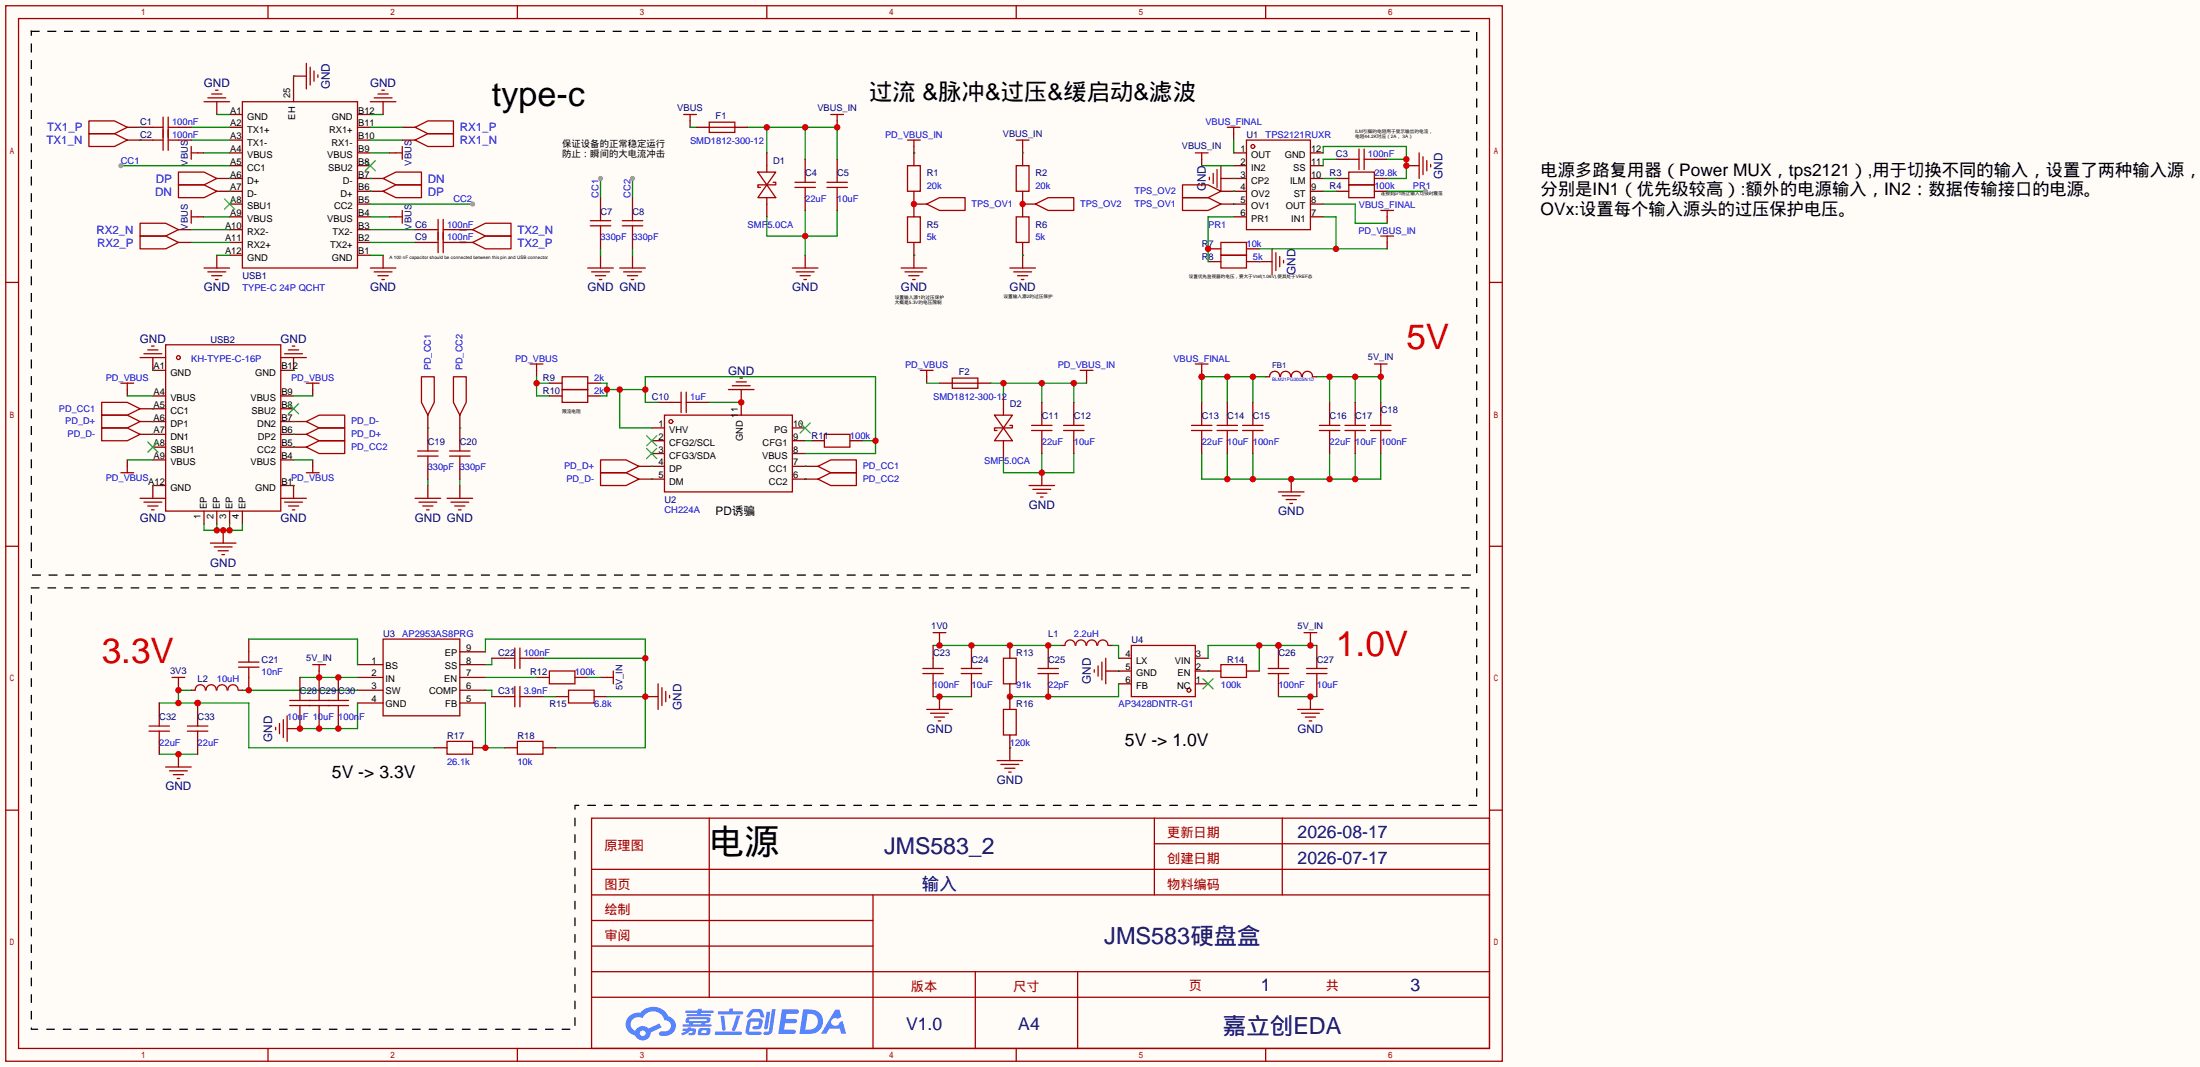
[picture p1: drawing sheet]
<svg xmlns="http://www.w3.org/2000/svg" width="437mm" height="212mm" viewBox="0 0 437 212" stroke-linecap="round" stroke-linejoin="round" font-family="sans-serif">
<path d="M0 0h436.9v211.8h-436.9z" fill="#fffcf7"/>
<g fill="none" stroke="#a10000" stroke-width=".25">
<path d="M1.1 1.1h297.2v209.6h-297.2zM3.7 3.7h292.1v204.5h-292.1zM53.2 1.1v2.6M102.7 1.1v2.6M152.3 1.1v2.6M201.8 1.1v2.6M251.3 1.1v2.6M1.1 56.1h2.6M295.8 56.1h2.5M1.1 108.5h2.6M295.8 108.5h2.5M1.1 160.8h2.6"/>
<path d="M117.5 162.4h178.3v45.8h-178.3zM117.5 177.7h178.3M117.5 172.6h178.3M140.8 162.4v35.6M173.4 177.7v30.5M229.2 162.4v15.3M229.2 167.5h66.6M254.6 162.4v15.3M295.8 160.8h2.5M117.5 182.8h55.9M117.5 198h178.3M117.5 192.9h178.3"/>
<path d="M117.5 187.8h55.9M193.7 192.9v15.3M214 192.9v15.3M53.2 208.2v2.5M102.7 208.2v2.5M152.3 208.2v2.5M201.8 208.2v2.5M251.3 208.2v2.5"/>
</g>
<g fill="#5487ff">
<path d="M155.3 200.4h2.7a.48 .48 0 0 1 .7 .4 .48 .48 0 0 1-.7 .5h-1.8l-.2 1h1.9a.43 .43 0 0 1 .4 .5 .43 .43 0 0 1-.5 .3h-1.9l-.2 1.3h1.7a.45 .45 0 0 1 .6 .2 .45 .45 0 0 1-.2 .6l-3.2 .1z"/>
<path d="M165.9 200.5h.8l.4 1.4-.7 .4a.84 .84 0 0 0-1.2 .2 .84 .84 0 0 0 .3 1.2 .84 .84 0 0 0 1.1-.5l.1-.2 .6-.3 .7 2.5h-.9l-.3-1h-2.1l-.6 1h-1.1z"/>
<path d="M152.2 200.9h.8l-.5 3.2a.36 .36 0 0 1-.4 .3 .36 .36 0 0 1-.3-.4z"/>
<path d="M153.3 200.4h.7l-.6 4.3a1.13 1.13 0 0 1-1.8 .6l.2-.4 .7-.1 .2-.2z"/>
<path d="M149 200.7l.6-.4h1a.77 .77 0 0 1 .9 .6l.3 .9-.2 .2h-.5l-.3-.9-.2-.1h-1l-.7 1-.6-.1v-.1z"/>
<path d="M148.6 202.5l.5-.3h1.7a.66 .66 0 0 1 .6 .9l-.1 .4a.81 .81 0 0 1-.9 .9h-.7a.32 .32 0 0 1-.3-.4 .32 .32 0 0 1 .4-.3h.7l.3-.9-1.7 .1-.3 1.9h2.1a.32 .32 0 0 1 .4 .4 .32 .32 0 0 1-.4 .3l-2.3-.1-.5-.3v-.5z"/>
<path d="M142 204.8h5a.33 .33 0 0 1 .3 .4 .33 .33 0 0 1-.3 .3h-4.9l-.2-.2z"/>
<path d="M146.3 201.6h.7l-.6 2a1.04 1.04 0 0 1-.7 1.1l-.4-.3z"/>
<path d="M143.1 201.7h.7l.3 2.6a.34 .34 0 0 1-.3 .3 .34 .34 0 0 1-.4-.2z"/>
<path d="M142.6 200.8h2.2l.2-.6h.6l-.1 .6h1.8a.32 .32 0 0 1 .3 .3 .32 .32 0 0 1-.4 .3h-4.5l-.1-.1z"/>
<path d="M135.6 204.2h.9l.1-.2 .7-.1-.1 .3h.9a.82 .82 0 0 1-.6 1.3h-.7v-.4l.7-.1v-.3h-.5l-.5 .4-1 .4-.2-.4 1-.4h-.8z"/>
<path d="M136.1 200.6h2.5v-.3h.8l-.1 .3h2.2l.2 .3-.2 .2h-2.3v.3h1.8l.2 .2-.2 .2h-4.5l-.2-.2 .1-.2h2l.1-.3h-2.3l-.1-.2z"/>
<path d="M159.5 200.4l-.7 4.9h1.6a2.46 2.46 0 0 0 3-1.8 2.46 2.46 0 0 0-1.8-3zM160.4 201.3a1.61 1.61 0 0 1 2 1.4 1.61 1.61 0 0 1-1.8 1.7h-.7z"/>
<path d="M136.3 202.2a.55 .55 0 0 0-.2 .7 .55 .55 0 0 0 .7 .2l.1 .3h-1.3v.4h5.5l.2-.2-.2-.2h-1.2l.2-.3a.7 .7 0 0 0 .8-.2 .7 .7 0 0 0 0-.9h-4.1zM136.9 202.4h3.3l.2 .1-.2 .2h-3.2zM137.6 203.1h1.7l-.2 .3h-1.4z"/>
<path d="M138.8 204.3a1.05 1.05 0 0 0-.1 1.2 2.91 2.91 0 0 0 2.2-.2 .98 .98 0 0 0 0-1.2h-1.6zM139.4 204.6l.8-.1 .1 .1v.3l-.2 .2h-.8z"/>
<path d="M125 201.7a2.23 2.23 0 0 0-.7 2.3 2.23 2.23 0 0 0 1.8 1.6 1.58 1.58 0 0 0 1.8 .9 1.58 1.58 0 0 0 1.3-1.5l2.2-1-.5-.8-2.1 1a1.65 1.65 0 0 0-2.6 .5 1.45 1.45 0 0 1-.8-2 1.45 1.45 0 0 1 2-.7l.2 .1a2.3 2.3 0 0 1 2.3-1.3 2.3 2.3 0 0 1 2.1 1.7 1.12 1.12 0 0 1 1.2 1.1 1.12 1.12 0 0 1-1.1 1.2h-.7a.45 .45 0 0 0-.6 .3 .45 .45 0 0 0 .5 .6 2.21 2.21 0 0 0 2.2-.6 2.21 2.21 0 0 0 .5-2.3 2.13 2.13 0 0 0-1.3-1 3.3 3.3 0 0 0-5.5-.7l-1.2 .1zM127.1 205.2a.57 .57 0 0 1 1.1 0 .57 .57 0 0 1-1.1 0z"/>
</g>
<g fill="none" stroke="#870000" stroke-width=".25">
<path d="M60.8 15.1h-2.5v5.1M25.3 27.8h2.5M25.3 25.3h2.5M39.2 30.4h1.3M43.1 38h5M43.1 35.4h5M43.1 20.2v2.5M45.6 32.9h2.5M45.6 30.4h2.5M45.6 27.8h2.5M45.6 25.3h2.5M45.6 22.7h2.5"/>
<path d="M71 38h5.1M71 35.4h5.1M71 32.9h2.5M71 30.4h2.5M71 27.8h2.5M71 25.3h2.5M71 22.7h2.5M76.1 20.2v2.5M77.3 30.4h1.3M79.9 27.8h2.5M79.9 25.3h2.5M242.4 35.4h2.6"/>
<path d="M279.3 32.9h2.5M35.4 48.1h2.6M35.4 45.6h2.6M39.2 43.1h1.3M43.1 50.7v2.5M45.6 50.7h2.5M45.6 48.1h2.5M45.6 45.6h2.5M45.6 43.1h2.5M45.6 40.5h2.5M71 50.7h2.5M71 48.1h2.5"/>
<path d="M71 45.6h2.5M71 43.1h2.5M71 40.5h2.5M76.1 50.7v2.5M77.3 43.1h1.3M91.3 48.1h2.6M91.3 45.6h2.6M119.3 50.7v2.5M125.6 50.7v2.5M159.9 50.7v2.5M181.5 50.7v2.5M203.1 50.7v2.5"/>
<path d="M250.1 51.9h2.5M30.4 71v2.5M58.3 71v2.5M147.2 77.3v2.6M30.4 96.4v2.5M58.3 96.4v2.5M85 96.4v2.5M91.3 96.4v2.5M206.9 93.9v2.5M256.4 95.1v2.6M44.3 105.3v2.5M128.1 138.3h2.6"/>
<path d="M219.6 133.2h5.1M222.1 135.8h2.6M222.1 130.7h2.6M237.4 135.8h2.5M237.4 133.2h2.5M237.4 130.7h2.5M260.2 126.9v1.2M260.2 138.3v2.5M35.4 149.7v2.6M57 144.7h2.6"/>
</g>
<path d="M44.6 39.5l2 2M46.6 39.5l-2 2M72.5 31.9l2 2M74.5 31.9l-2 2M238.9 134.7l2 2.1M240.9 134.7l-2 2.1" fill="none" stroke="#3c3" stroke-width=".25"/>
<g fill="none" stroke="#a10000" stroke-width=".25">
<path d="M41.3 19.4h3.5M42 18.7h2.1M42.8 17.9h.5M60.8 12.6v5.1M61.6 13.3v3.6M62.4 14.1v2M63.1 14.9v.5M74.3 19.4h3.6M75.1 18.7h2M75.8 17.9h.5M17.7 26.5h5l2.6 1.3-2.6 1.3h-5zM17.7 24h5l2.6 1.3-2.6 1.2h-5z"/>
<path d="M35.4 36.7h5.1l2.6 1.3-2.6 1.2h-5.1zM35.4 34.2h5.1l2.6 1.2-2.6 1.3h-5.1zM38 30.4h1.2M38 29.1v2.5M40.5 20.2h5.1M48.1 20.2h22.9v33h-22.9zM73.5 20.2h5.1M76.1 35.4l2.5-1.2h5.1v2.5h-5.1zM76.1 38l2.5-1.3h5.1v2.5h-5.1zM78.6 30.4h1.3M79.9 29.1v2.5M82.4 25.3l2.6-1.3h5v2.5h-5z"/>
<path d="M82.4 27.8l2.6-1.3h5v2.6h-5zM240.2 35.2v.5M240.9 34.4v2M241.7 33.7v3.5M242.4 32.9v5.1M281.8 30.4v5M282.6 31.1v3.6M283.3 31.9v2M284.1 32.6v.5M27.8 46.9h5.1l2.5 1.2-2.5 1.3h-5.1zM27.8 44.3h5.1l2.5 1.3-2.5 1.3h-5.1zM38 43.1h1.2"/>
<path d="M38 41.8v2.5M40.5 53.2h5.1M41.3 54h3.5M42 54.7h2.1M42.8 55.5h.5M73.5 53.2h5.1M74.3 54h3.6M75.1 54.7h2M75.8 55.5h.5M78.6 43.1h1.3M79.9 41.8v2.5M93.9 48.1l2.5-1.2h5.1v2.5h-5.1z"/>
<path d="M93.9 45.6l2.5-1.3h5.1v2.6h-5.1zM116.7 53.2h5.1M117.5 54h3.5M118.2 54.7h2.1M119 55.5h.5M123.1 53.2h5M123.8 54h3.6M124.6 54.7h2M125.3 55.5h.6M157.4 53.2h5M158.1 54h3.6M158.9 54.7h2"/>
<path d="M159.6 55.5h.5M178.9 53.2h5.1M179.7 54h3.6M180.5 54.7h2M181.2 55.5h.5M200.5 53.2h5.1M201.3 54h3.6M202.1 54.7h2M202.8 55.5h.5M252.6 49.4v5.1M253.4 50.2v3.5M254.1 50.9v2.1"/>
<path d="M254.9 51.7v.5M27.8 71h5.1M28.6 70.2h3.5M29.3 69.5h2.1M30.1 68.7h.5M55.8 71h5M56.5 70.2h3.6M57.3 69.5h2M58 68.7h.5M144.7 77.3h5M145.4 76.6h3.6M146.2 75.8h2"/>
<path d="M146.9 75.1h.5M27.8 98.9h5.1M28.6 99.7h3.5M55.8 98.9h5M56.5 99.7h3.6M82.4 98.9h5.1M83.2 99.7h3.5M88.8 98.9h5.1M89.5 99.7h3.6M204.3 96.4h5.1M205.1 97.2h3.6M205.9 97.9h2"/>
<path d="M206.6 98.7h.5M253.9 97.7h5.1M254.6 98.4h3.6M255.4 99.2h2M256.2 99.9h.5M29.3 100.5h2.1M30.1 101.2h.5M41.8 107.8h5.1M42.5 108.6h3.6M43.3 109.3h2M44.1 110.1h.5M57.3 100.5h2"/>
<path d="M58 101.2h.5M83.9 100.5h2.1M84.7 101.2h.5M90.3 100.5h2M91.1 101.2h.5M130.7 135.8v5M131.4 136.5v3.6M132.2 137.3v2M133 138v.6M217.3 133v.5M218.1 132.2v2M218.8 131.4v3.6"/>
<path d="M219.6 130.7v5.1M224.7 128.1h12.7v10.2h-12.7zM259 125.6h2.5M260.2 125.6v1.3M32.9 152.3h5.1M33.7 153h3.5M34.4 153.8h2M35.2 154.6h.5M54.7 144.4v.5M55.5 143.6v2.1M56.3 142.9v3.5M57 142.1v5.1"/>
<path d="M257.7 140.8h5.1M258.4 141.6h3.6M259.2 142.4h2M260 143.1h.5"/>
<circle cx="236.1" cy="137" r=".38"/>
</g>
<path d="M58.3 15.1h.1M73.5 22.7h2.6M119.3 49.4v1.3M125.6 49.4v1.3M85 95.1v1.3M91.3 95.1v1.3M222.1 133.2h.1M250.1 128.1v5.1M261.5 128.1h-21.6v2.6" fill="none" stroke="#008700" stroke-width=".25"/>
<g fill="#c00">
<circle cx="250.1" cy="128.1" r=".63"/>
<circle cx="253.9" cy="128.1" r=".63"/>
<circle cx="260.2" cy="128.1" r=".63"/>
</g>
<path d="M186.6 138.3v2.5M210.7 128.1h.8M220.1 128.1h.8M200.5 148.5v2.5" fill="none" stroke="#870000" stroke-width=".25"/>
<path d="M211.5 128.1a1.01 1.01 0 0 1 1-1.1 1.01 1.01 0 0 1 1 1.1M213.6 128.1a1.01 1.01 0 0 1 1.1-1.1 1.01 1.01 0 0 1 1 1.1M215.8 128.1a1.01 1.01 0 0 1 1-1.1 1.01 1.01 0 0 1 1 1.1M218 128.1a1.01 1.01 0 0 1 1-1.1 1.01 1.01 0 0 1 1 1.1M184 140.8h5.1M184.8 141.6h3.5M185.5 142.4h2.1M186.3 143.1h.5M198 151h5.1M198.8 151.8h3.5M199.5 152.5h2M200.3 153.3h.5" fill="none" stroke="#a10000" stroke-width=".25"/>
<path d="M185.3 138.3h7.6M220.9 128.1h1.2v2.6M222.1 135.8v2.5h-21.6" fill="none" stroke="#008700" stroke-width=".25"/>
<circle cx="186.6" cy="138.3" r=".63" fill="#c00"/>
<path d="M185.3 128.1h25.4" fill="none" stroke="#008700" stroke-width=".25"/>
<path d="M186.6 126.9v1.2" fill="none" stroke="#870000" stroke-width=".25"/>
<circle cx="186.6" cy="128.1" r=".63" fill="#c00"/>
<g fill="none" stroke="#a10000" stroke-width=".25">
<path d="M135.8 22.7h2.5M137 22.7v1.3M165 22.7h2.5M166.2 22.7v1.3M201.8 27.8h2.5M203.1 27.8v1.3M237.4 30.4h2.5M238.6 30.4v1.2M252.1 74.8a1.01 1.01 0 0 1 1-1.1 1.01 1.01 0 0 1 1 1.1M254.3 74.8a1.01 1.01 0 0 1 1-1.1 1.01 1.01 0 0 1 1 1.1M256.4 74.8a1.01 1.01 0 0 1 1-1.1 1.01 1.01 0 0 1 1.1 1.1M258.6 74.8a1.01 1.01 0 0 1 1-1.1 1.01 1.01 0 0 1 1 1.1"/>
<path d="M272.9 72.3h2.6M274.2 72.3v1.2M34.2 134.5h2.5M35.4 134.5v1.3M62.1 132h2.5M63.4 132v1.2M120.5 134.5h1.3M121.8 133.2v2.6M185.3 125.6h2.5M186.6 125.6v1.3"/>
</g>
<path d="M137 24v1.3M166.2 24v1.3M203.1 29.1v1.3M238.6 31.6v1.3M251.3 74.8h.8M260.7 74.8h.8M274.2 73.5v1.3M35.4 135.8v1.2M63.4 133.2v1.3M119.3 134.5h1.2" fill="none" stroke="#870000" stroke-width=".25"/>
<path d="M119.3 35.4v3.8" fill="none" stroke="#008700" stroke-width=".25"/>
<circle cx="119.3" cy="35.4" r=".51" fill="#999"/>
<path d="M125.6 35.4v3.8" fill="none" stroke="#008700" stroke-width=".25"/>
<circle cx="125.6" cy="35.4" r=".51" fill="#999"/>
<path d="M24 32.9h21.6" fill="none" stroke="#008700" stroke-width=".25"/>
<circle cx="24" cy="32.9" r=".51" fill="#999"/>
<path d="M73.5 40.5h20.4" fill="none" stroke="#008700" stroke-width=".25"/>
<circle cx="93.9" cy="40.5" r=".51" fill="#999"/>
<g fill="none" stroke="#008700" stroke-width=".25">
<path d="M38 27.8h7.6M38 25.3h7.6M40.5 30.4h5.1M43.1 22.7h2.5M45.6 35.4h.1M45.6 38h.1M73.5 35.4h.1M73.5 38h.1M73.5 27.8h6.4M73.5 25.3h6.4M73.5 30.4h3.8M137 25.3h1.3"/>
<path d="M38 45.6h7.6M38 48.1h7.6M40.5 43.1h5.1M43.1 50.7h2.5M73.5 45.6h8.9M73.5 48.1h8.9M73.5 43.1h3.8M73.5 50.7h2.6M91.3 45.6h1.3M91.3 48.1h1.3M159.9 41.8v8.9M166.2 41.8v5.1h-13.9v-3.8"/>
</g>
<circle cx="159.9" cy="46.9" r=".63" fill="#c00"/>
<path d="M148.5 25.3h17.7v6.3M152.3 25.3v5.1M159.9 25.3v6.3" fill="none" stroke="#008700" stroke-width=".25"/>
<g fill="#c00">
<circle cx="166.2" cy="25.3" r=".63"/>
<circle cx="159.9" cy="25.3" r=".63"/>
<circle cx="152.3" cy="25.3" r=".63"/>
</g>
<path d="M47.4 131.4h4M47.4 132.5h4M49.4 129.4v2M49.4 132.5v2" fill="none" stroke="#a10000" stroke-width=".25"/>
<path d="M49.4 126.9v2.5M49.4 134.5v2.5" fill="none" stroke="#870000" stroke-width=".25"/>
<path d="M261.5 74.8h12.7v5.1M264 74.8v5.1M269.1 74.8v5.1" fill="none" stroke="#008700" stroke-width=".25"/>
<g fill="#c00">
<circle cx="264" cy="74.8" r=".63"/>
<circle cx="269.1" cy="74.8" r=".63"/>
<circle cx="274.2" cy="74.8" r=".63"/>
</g>
<path d="M243.7 74.8v5.1M248.8 74.8v5.1M251.3 74.8h-12.7v5.1" fill="none" stroke="#008700" stroke-width=".25"/>
<g fill="#c00">
<circle cx="238.6" cy="74.8" r=".63"/>
<circle cx="243.7" cy="74.8" r=".63"/>
<circle cx="248.8" cy="74.8" r=".63"/>
</g>
<path d="M199.3 130.7h2.5v5.1h-2.5z" fill="none" stroke="#a10000" stroke-width=".25"/>
<path d="M200.5 128.1v2.6" fill="none" stroke="#870000" stroke-width=".25"/>
<circle cx="200.5" cy="128.1" r=".63" fill="#c00"/>
<path d="M200.5 135.8v2.5" fill="none" stroke="#870000" stroke-width=".25"/>
<circle cx="200.5" cy="138.3" r=".63" fill="#c00"/>
<g fill="none" stroke="#a10000" stroke-width=".25">
<path d="M180.2 32.9h2.6v5.1h-2.6zM201.8 32.9h2.5v5.1h-2.5zM267.8 34.2h5.1v2.5h-5.1zM267.8 36.7h5.1v2.5h-5.1zM180.2 43.1h2.6v5h-2.6zM201.8 43.1h2.5v5h-2.5zM242.4 48.1h5.1v2.6h-5.1zM242.4 50.7h5.1v2.5h-5.1zM111.6 74.8h5.1v2.5h-5.1zM111.6 77.3h5.1v2.6h-5.1zM163.7 86.2h5.1v2.6h-5.1zM109.1 133.2h5.1v2.6h-5.1z"/>
<path d="M112.9 137h5.1v2.6h-5.1zM242.4 132h5.1v2.5h-5.1zM88.8 147.2h5.1v2.5h-5.1zM102.7 147.2h5.1v2.5h-5.1zM199.3 140.8h2.5v5.1h-2.5z"/>
</g>
<g fill="none" stroke="#870000" stroke-width=".25">
<path d="M181.5 30.4v2.5M181.5 38v5.1M203.1 30.4v2.5M203.1 38v5.1M265.3 35.4h2.5M265.3 38h2.5M272.9 35.4h2.6M272.9 38h2.6M181.5 48.1v2.6M203.1 48.1v2.6M239.9 49.4h2.5M239.9 51.9h2.5"/>
<path d="M247.5 49.4h2.6M247.5 51.9h2.6M109.1 76.1h2.5M109.1 78.6h2.5M116.7 76.1h2.6M116.7 78.6h2.6M161.2 87.5h2.5M168.8 87.5h2.5M106.6 134.5h2.5M110.4 138.3h2.5M114.2 134.5h2.5M118 138.3h2.5"/>
<path d="M200.5 138.3v2.5M239.9 133.2h2.5M247.5 133.2h2.6M86.2 148.5h2.6M93.9 148.5h2.5M100.2 148.5h2.5M107.8 148.5h2.6M200.5 145.9v2.6"/>
</g>
<path d="M238.6 90v5.1h35.6v-5.1M243.7 90v5.1M248.8 90v5.1M264 90v5.1M269.1 90v5.1" fill="none" stroke="#008700" stroke-width=".25"/>
<g fill="#c00">
<circle cx="243.7" cy="95.1" r=".63"/>
<circle cx="248.8" cy="95.1" r=".63"/>
<circle cx="256.4" cy="95.1" r=".63"/>
<circle cx="264" cy="95.1" r=".63"/>
<circle cx="269.1" cy="95.1" r=".63"/>
</g>
<path d="M76.1 126.9h15.2v15.2h-15.2z" fill="none" stroke="#a10000" stroke-width=".25"/>
<path d="M71 132h5.1M71 134.5h5.1M71 137h5.1M71 139.6h5.1M91.3 132h5.1M91.3 134.5h5.1M91.3 137h5.1M91.3 139.6h5.1M91.3 129.4h5.1" fill="none" stroke="#870000" stroke-width=".25"/>
<path d="M59.6 134.5h11.4M96.4 134.5h10.2M96.4 137h1.3v1.3M96.4 139.6v8.9h3.8M97.7 130.7v1.3h-1.3M107.8 138.3h2.6M116.7 134.5h2.6" fill="none" stroke="#008700" stroke-width=".25"/>
<circle cx="96.4" cy="148.5" r=".63" fill="#c00"/>
<path d="M48.1 137h22.9M49.4 126.9h21.6v5.1" fill="none" stroke="#008700" stroke-width=".25"/>
<circle cx="49.4" cy="137" r=".63" fill="#c00"/>
<path d="M38 137h.7M47.4 137h.7" fill="none" stroke="#870000" stroke-width=".25"/>
<path d="M38.8 137a1.01 1.01 0 0 1 1-1.1 1.01 1.01 0 0 1 1 1.1M40.9 137a1.01 1.01 0 0 1 1-1.1 1.01 1.01 0 0 1 1 1.1M43.1 137a1.01 1.01 0 0 1 1-1.1 1.01 1.01 0 0 1 1 1.1M45.3 137a1.01 1.01 0 0 1 1-1.1 1.01 1.01 0 0 1 1 1.1" fill="none" stroke="#a10000" stroke-width=".25"/>
<path d="M31.6 139.6h17.8v8.9h36.8M38 137h-2.6v2.6" fill="none" stroke="#008700" stroke-width=".25"/>
<g fill="#c00">
<circle cx="39.2" cy="139.6" r=".63"/>
<circle cx="35.4" cy="139.6" r=".63"/>
<circle cx="35.4" cy="137" r=".63"/>
</g>
<path d="M71 139.6v5.1h-11.4M96.4 129.4v-2.5h31.7v21.6h-17.7M107.8 130.7h20.3M120.5 138.3h7.6" fill="none" stroke="#008700" stroke-width=".25"/>
<g fill="#c00">
<circle cx="128.1" cy="130.7" r=".63"/>
<circle cx="128.1" cy="138.3" r=".63"/>
</g>
<path d="M140.8 24.3h5.1v2h-5.1zM140.8 25.3h5.1M189.1 75.1h5.1v2h-5.1zM189.1 76.1h5.1M206.1 133.7h4.1" fill="none" stroke="#a10000" stroke-width=".25"/>
<path d="M138.3 25.3h2.5M145.9 25.3h2.6M186.6 76.1h2.5M194.2 76.1h2.5M208.2 135.8v2.5" fill="none" stroke="#870000" stroke-width=".25"/>
<circle cx="208.2" cy="138.3" r=".63" fill="#c00"/>
<path d="M206.1 132.7h4.1M208.2 130.7v2" fill="none" stroke="#a10000" stroke-width=".25"/>
<path d="M208.2 128.1v2.6" fill="none" stroke="#870000" stroke-width=".25"/>
<circle cx="208.2" cy="128.1" r=".63" fill="#c00"/>
<g fill="none" stroke="#a10000" stroke-width=".25">
<path d="M267.8 31.6h2.1M269.9 29.6v4.1M270.9 29.6v4.1M270.9 31.6h2M89.3 90.6h4M89.3 89.5h4M91.3 87.5v2M91.3 90.6v2M100.2 130.7h2M102.2 128.7v4M103.3 130.7h2M103.3 128.7v4"/>
<path d="M183.3 133.7h4M183.3 132.7h4M185.3 130.7v2M185.3 133.7v2.1M208.2 133.7v2.1M65.2 140.1h4"/>
</g>
<path d="M265.3 31.6h2.5M272.9 31.6h2.6M91.3 85v2.5M91.3 92.6v2.5M97.7 130.7h2.5M105.3 130.7h2.5M185.3 128.1v2.6M185.3 135.8v2.5M67.2 142.1v2.6" fill="none" stroke="#870000" stroke-width=".25"/>
<circle cx="67.2" cy="144.7" r=".63" fill="#c00"/>
<path d="M65.2 139.1h4M67.2 137v2.1" fill="none" stroke="#a10000" stroke-width=".25"/>
<path d="M67.2 134.5v2.5" fill="none" stroke="#870000" stroke-width=".25"/>
<circle cx="67.2" cy="134.5" r=".63" fill="#c00"/>
<g fill="none" stroke="#a10000" stroke-width=".25">
<path d="M30.4 27.8h2M30.4 25.3h2M32.4 23.2v6.6M33.4 23.2v6.6M33.4 27.8h2M33.4 25.3h2M85 48.1h2M87 46.1v4.1M88 46.1v4.1M88 48.1h2M117.2 44.8h4.1M117.2 43.8h4.1"/>
<path d="M119.3 41.8v2M119.3 44.8v2.1M123.6 44.8h4M123.6 43.8h4M125.6 41.8v2M125.6 44.8v2.1M133.2 79.9h2.1M135.3 77.9v4M136.3 77.9v4M136.3 79.9h2M82.9 90.6h4.1M82.9 89.5h4.1"/>
<path d="M85 87.5v2M85 90.6v2M246.8 85.5h4M246.8 84.5h4M248.8 82.4v2.1M248.8 85.5v2M272.2 85.5h4M272.2 84.5h4M274.2 82.4v2.1M274.2 85.5v2M251.8 133.7h4.1M251.8 132.7h4.1"/>
<path d="M253.9 130.7v2M67.2 140.1v2"/>
</g>
<g fill="none" stroke="#870000" stroke-width=".25">
<path d="M27.8 27.8h2.6M27.8 25.3h2.6M35.4 27.8h2.6M35.4 25.3h2.6M119.3 39.2v2.6M125.6 39.2v2.6M82.4 48.1h2.6M90 48.1h2.6M119.3 46.9v2.5M125.6 46.9v2.5M130.7 79.9h2.5M138.3 79.9h2.5"/>
<path d="M248.8 79.9v2.5M274.2 79.9v2.5M85 85v2.5M85 92.6v2.5M248.8 87.5v2.5M274.2 87.5v2.5M253.9 128.1v2.6M253.9 135.8v2.5"/>
</g>
<circle cx="253.9" cy="128.1" r=".63" fill="#c00"/>
<path d="M85 45.6h2M87 43.6v4M88 43.6v4M88 45.6h2M100.2 138.3h2M102.2 136.3v4M103.3 138.3h2M103.3 136.3v4M253.9 133.7v2.1" fill="none" stroke="#a10000" stroke-width=".25"/>
<path d="M82.4 45.6h2.6M90 45.6h2.6M97.7 138.3h2.5M105.3 138.3h2.5" fill="none" stroke="#870000" stroke-width=".25"/>
<path d="M253.9 138.3h7.6" fill="none" stroke="#008700" stroke-width=".25"/>
<circle cx="260.2" cy="138.3" r=".63" fill="#c00"/>
<path d="M239.9 133.2h.1M31.6 149.7h7.6M200.5 148.5h.1" fill="none" stroke="#008700" stroke-width=".25"/>
<circle cx="35.4" cy="149.7" r=".63" fill="#c00"/>
<path d="M27.8 27.8h.1M27.8 25.3h.1M40.5 104v1.3h7.6v-1.3M43.1 104v1.3M45.6 104v1.3" fill="none" stroke="#008700" stroke-width=".25"/>
<g fill="none" stroke="#a10000" stroke-width=".25">
<path d="M150.5 34.2h3.6l-1.8 2.5zM152.3 36.7l1.8 2.5h-3.6zM152.3 32.9v1.3M152.3 39.2v1.3M153.5 36.2h.6v.5h-3.6v.5h.5M32.9 68.5h22.9v33h-22.9zM132 82.4h25.4v15.3h-25.4zM197.5 82.4h3.5l-1.7 2.6zM199.3 85l1.7 2.5h-3.5zM199.3 81.2v1.2M199.3 87.5v1.3M200.5 84.5h.5v.5h-3.5v.5h.5"/>
<circle cx="35.4" cy="71" r=".38"/>
<circle cx="133.2" cy="83.7" r=".38"/>
</g>
<g fill="none" stroke="#870000" stroke-width=".25">
<path d="M152.3 30.4v2.5M152.3 40.5v2.6M30.4 78.6h2.5M30.4 73.5h2.5M55.8 78.6h2.5M55.8 73.5h2.5M147.2 79.9v2.5M199.3 78.6v2.6M30.4 96.4h2.5M30.4 91.3h2.5M30.4 88.8h2.5M30.4 86.2h2.5"/>
<path d="M30.4 83.7h2.5M30.4 81.2h2.5M55.8 96.4h2.5M55.8 91.3h2.5M55.8 88.8h2.5M55.8 86.2h2.5M55.8 83.7h2.5M55.8 81.2h2.5M129.4 85h2.6M129.4 87.5h2.6M129.4 90h2.6M129.4 92.6h2.6"/>
<path d="M129.4 95.1h2.6M157.4 85h2.5M157.4 87.5h2.5M157.4 90h2.5M157.4 92.6h2.5M157.4 95.1h2.5M199.3 88.8v2.5M40.5 101.5v2.5M43.1 101.5v2.5M45.6 101.5v2.5M48.1 101.5v2.5"/>
</g>
<path d="M29.3 87.8l2.1 2M31.4 87.8l-2.1 2M57.3 80.1l2 2.1M59.3 80.1l-2 2.1M128.4 86.5l2 2M128.4 89l2 2.1M130.4 86.5l-2 2M130.4 89l-2 2.1M158.9 83.9l2 2.1M160.9 83.9l-2 2.1" fill="none" stroke="#3c3" stroke-width=".25"/>
<g fill="#c00">
<circle cx="45.6" cy="105.3" r=".63"/>
<circle cx="44.3" cy="105.3" r=".63"/>
<circle cx="43.1" cy="105.3" r=".63"/>
</g>
<path d="M30.4 73.5h.1M58.3 73.5h.1M30.4 96.4h.1M30.4 81.2h.1M58.3 96.4h.1M58.3 88.8h.1" fill="none" stroke="#008700" stroke-width=".25"/>
<path d="M181.5 29.1v1.3M275.5 48.1v1.3M238.6 73.5v1.3M27.8 81.2h2.6M58.3 88.8h2.5M85 82.4v2.6M91.3 82.4v2.6M159.9 95.1h2.5M159.9 92.6h2.5" fill="none" stroke="#870000" stroke-width=".25"/>
<path d="M180.2 27.8h2.6M181.5 27.8v1.3M274.2 46.9h2.5M275.5 46.9v1.2M20.2 79.9h5.1l2.5 1.3-2.5 1.2h-5.1zM83.7 74.8h2.5v5.1l-1.2 2.5-1.3-2.5zM90 74.8h2.6v5.1l-1.3 2.5-1.3-2.5zM60.8 88.8l2.6-1.3h5.1v2.5h-5.1zM162.4 95.1l2.6-1.2h5.1v2.5h-5.1zM162.4 92.6l2.6-1.3h5.1v2.6h-5.1z" fill="none" stroke="#a10000" stroke-width=".25"/>
<circle cx="238.6" cy="74.8" r=".63" fill="#c00"/>
<g fill="none" stroke="#a10000" stroke-width=".25">
<path d="M243.7 25.3h2.6M245 25.3v1.2M274.2 41.8h2.5M275.5 41.8v1.3M24 76.1h2.5M25.3 76.1v1.2M60.8 76.1h2.6M62.1 76.1v1.2M105.3 72.3h2.5M106.6 72.3v1.2M182.8 73.5h2.5M184 73.5v1.3"/>
<path d="M214.5 73.5h2.5M215.8 73.5v1.3M237.4 72.3h2.5M238.6 72.3v1.2M20.2 85h5.1l2.5 1.2-2.5 1.3h-5.1zM20.2 82.4h5.1l2.5 1.3-2.5 1.3h-5.1zM24 93.9h2.5M25.3 92.6v1.3M60.8 83.7l2.6-1.3h5.1v2.6h-5.1zM60.8 86.2l2.6-1.2h5.1v2.5h-5.1zM60.8 93.9h2.6M62.1 92.6v1.3"/>
<path d="M119.3 93.9h5l2.6 1.2-2.6 1.3h-5zM119.3 91.3h5l2.6 1.3-2.6 1.3h-5z"/>
</g>
<g fill="none" stroke="#870000" stroke-width=".25">
<path d="M245 26.5v1.3M275.5 43.1v1.2M25.3 77.3v1.3M62.1 77.3v1.3M106.6 73.5v1.3M184 74.8v1.3M215.8 74.8v1.3M25.3 91.3v1.3M27.8 86.2h2.6M27.8 83.7h2.6M58.3 86.2h2.5M58.3 83.7h2.5"/>
<path d="M62.1 91.3v1.3M126.9 95.1h2.5M126.9 92.6h2.5"/>
</g>
<g fill="none" stroke="#008700" stroke-width=".25">
<path d="M25.3 78.6h5.1M58.3 78.6h3.8M119.3 76.1h1.2v2.5h-1.2M120.5 77.3h7.6M123.1 77.3v7.7h6.3M130.7 79.9h-2.6v-5.1h45.8v15.2h-14M25.3 91.3h5.1M30.4 83.7h.1M30.4 86.2h.1M58.3 83.7h.1M58.3 86.2h.1M58.3 91.3h3.8"/>
<path d="M129.4 92.6h.1M129.4 95.1h.1M159.9 95.1h.1M159.9 92.6h.1M171.3 87.5h2.6"/>
</g>
<g fill="#c00">
<circle cx="123.1" cy="77.3" r=".63"/>
<circle cx="120.5" cy="77.3" r=".63"/>
<circle cx="128.1" cy="77.3" r=".63"/>
<circle cx="173.9" cy="87.5" r=".63"/>
</g>
<path d="M140.8 79.9h6.4M159.9 87.5h1.3" fill="none" stroke="#008700" stroke-width=".25"/>
<circle cx="147.2" cy="79.9" r=".63" fill="#c00"/>
<path d="M106.6 74.8v3.8h2.5M106.6 76.1h2.5" fill="none" stroke="#008700" stroke-width=".25"/>
<circle cx="106.6" cy="76.1" r=".63" fill="#c00"/>
<g fill="none" stroke="#a10000" stroke-width=".25">
<path d="M247.5 27.8h12.7v17.8h-12.7z"/>
<circle cx="248.8" cy="29.1" r=".38"/>
</g>
<path d="M245 30.4h2.5M245 32.9h2.5M245 35.4h2.5M245 38h2.5M260.2 30.4h2.6M260.2 32.9h2.6M260.2 35.4h2.6M260.2 38h2.6M245 40.5h2.5M245 43.1h2.5M260.2 40.5h2.6M260.2 43.1h2.6" fill="none" stroke="#870000" stroke-width=".25"/>
<path d="M262.8 30.4v-1.3h16.5v6.3h-3.8M265.3 31.6h-2.5v1.3M275.5 31.6h3.8" fill="none" stroke="#008700" stroke-width=".25"/>
<g fill="#c00">
<circle cx="279.3" cy="32.9" r=".63"/>
<circle cx="279.3" cy="31.6" r=".63"/>
</g>
<path d="M245 35.4h.1M262.8 35.4h2.5M250.1 49.4h25.4M262.8 43.1h2.5v6.3" fill="none" stroke="#008700" stroke-width=".25"/>
<circle cx="265.3" cy="49.4" r=".63" fill="#c00"/>
<path d="M181.5 40.5h.1M181.5 50.7h.1M203.1 40.5h.1M203.1 50.7h.1M245 43.1h-5.1v8.8M250.1 51.9h.1" fill="none" stroke="#008700" stroke-width=".25"/>
<circle cx="239.9" cy="49.4" r=".63" fill="#c00"/>
<path d="M181.5 40.5h2.5" fill="none" stroke="#870000" stroke-width=".25"/>
<circle cx="181.5" cy="40.5" r=".63" fill="#c00"/>
<path d="M234.8 39.2h5.1l2.5 1.3-2.5 1.3h-5.1zM184 40.5l2.6-1.3h5v2.6h-5z" fill="none" stroke="#a10000" stroke-width=".25"/>
<path d="M203.1 40.5h2.5M242.4 40.5h2.6" fill="none" stroke="#870000" stroke-width=".25"/>
<path d="M245 40.5h.1" fill="none" stroke="#008700" stroke-width=".25"/>
<circle cx="203.1" cy="40.5" r=".63" fill="#c00"/>
<path d="M234.8 36.7h5.1l2.5 1.3-2.5 1.2h-5.1zM205.6 40.5l2.6-1.3h5v2.6h-5z" fill="none" stroke="#a10000" stroke-width=".25"/>
<path d="M242.4 38h2.6" fill="none" stroke="#870000" stroke-width=".25"/>
<path d="M245 38h.1M196.7 76.1h19.1M199.3 76.1v2.5M206.9 76.1v3.8M213.2 76.1v3.8" fill="none" stroke="#008700" stroke-width=".25"/>
<g fill="#c00">
<circle cx="213.2" cy="76.1" r=".63"/>
<circle cx="206.9" cy="76.1" r=".63"/>
<circle cx="199.3" cy="76.1" r=".63"/>
</g>
<path d="M206.9 90v3.9M213.2 90v3.9h-13.9v-2.6" fill="none" stroke="#008700" stroke-width=".25"/>
<circle cx="206.9" cy="93.9" r=".63" fill="#c00"/>
<path d="M181.5 30.4h.1M203.1 30.4h.1M238.6 32.9h6.4M245 27.8v2.6M262.8 38h2.5M275.5 38h7.6M262.8 40.5h6.3v3.8h6.4M184 76.1h2.6M85 85h.1M91.3 85h.1" fill="none" stroke="#008700" stroke-width=".25"/>
<circle cx="283.1" cy="38" r=".51" fill="#999"/>
<path d="M6.2 6.2h287v108h-287zM6.2 116.7h287v43.2h-179v44.4h-108v-87.6" fill="none" stroke="#000" stroke-width=".25" stroke-dasharray="1.5 1.8"/>
<path d="M190.9 133.7h4M190.9 132.7h4M192.9 130.7v2M259.5 133.7h4M259.5 132.7h4M261.5 130.7v2M261.5 133.7v2.1" fill="none" stroke="#a10000" stroke-width=".25"/>
<path d="M192.9 128.1v2.6M192.9 135.8v2.5M261.5 128.1v2.6M261.5 135.8v2.5" fill="none" stroke="#870000" stroke-width=".25"/>
<circle cx="192.9" cy="128.1" r=".63" fill="#c00"/>
<path d="M192.9 133.7v2.1M61.3 140.1h4.1" fill="none" stroke="#a10000" stroke-width=".25"/>
<path d="M63.4 142.1v2.6" fill="none" stroke="#870000" stroke-width=".25"/>
<circle cx="63.4" cy="144.7" r=".63" fill="#c00"/>
<path d="M61.3 139.1h4.1M63.4 137v2.1" fill="none" stroke="#a10000" stroke-width=".25"/>
<path d="M63.4 134.5v2.5" fill="none" stroke="#870000" stroke-width=".25"/>
<circle cx="63.4" cy="134.5" r=".63" fill="#c00"/>
<path d="M57.5 140.1h4.1M63.4 140.1v2" fill="none" stroke="#a10000" stroke-width=".25"/>
<path d="M59.6 142.1v2.6" fill="none" stroke="#870000" stroke-width=".25"/>
<circle cx="59.6" cy="144.7" r=".63" fill="#c00"/>
<path d="M57.5 139.1h4.1M59.6 137v2.1M29.6 145.2h4.1M29.6 144.1h4.1M31.6 142.1v2M31.6 145.2v2M37.2 145.2h4.1M37.2 144.1h4.1M39.2 142.1v2M59.6 140.1v2" fill="none" stroke="#a10000" stroke-width=".25"/>
<path d="M31.6 139.6v2.5M39.2 139.6v2.5M59.6 134.5v2.5M31.6 147.2v2.5M39.2 147.2v2.5" fill="none" stroke="#870000" stroke-width=".25"/>
<circle cx="39.2" cy="139.6" r=".63" fill="#c00"/>
<g fill="none" stroke="#a10000" stroke-width=".25">
<path d="M157.9 37.2h4M157.9 36.2h4M159.9 34.2v2M159.9 37.2v2M164.2 37.2h4.1M164.2 36.2h4.1M166.2 34.2v2M166.2 37.2v2M204.9 85.5h4M204.9 84.5h4M206.9 82.4v2.1M206.9 85.5v2"/>
<path d="M211.2 85.5h4.1M211.2 84.5h4.1M213.2 82.4v2.1M213.2 85.5v2M236.6 85.5h4.1M236.6 84.5h4.1M238.6 82.4v2.1M238.6 85.5v2M241.7 85.5h4M241.7 84.5h4M243.7 82.4v2.1M243.7 85.5v2"/>
<path d="M262 85.5h4.1M262 84.5h4.1M264 82.4v2.1M264 85.5v2M267.1 85.5h4M267.1 84.5h4M269.1 82.4v2.1M269.1 85.5v2M39.2 145.2v2"/>
</g>
<g fill="none" stroke="#870000" stroke-width=".25">
<path d="M159.9 31.6v2.6M159.9 39.2v2.6M166.2 31.6v2.6M166.2 39.2v2.6M206.9 79.9v2.5M213.2 79.9v2.5M238.6 79.9v2.5M243.7 79.9v2.5M264 79.9v2.5M269.1 79.9v2.5M206.9 87.5v2.5M213.2 87.5v2.5"/>
<path d="M238.6 87.5v2.5M243.7 87.5v2.5M264 87.5v2.5M269.1 87.5v2.5"/>
</g>
<g font-size="7" fill="#f00">
<text x="279.3" y="69.3">5V</text>
<text x="20.2" y="131.5">3.3V</text>
<text x="265.3" y="130.3">1.0V</text>
</g>
<text font-size="7" x="140.8" y="169.6">电源</text>
<text font-size="6.8" x="97.7" y="21">type-c</text>
<text font-size="4.7" x="172.6" y="19.8">过流 &amp;脉冲&amp;过压&amp;缓启动&amp;滤波</text>
<g font-size="4.7" fill="#000080">
<text x="219.3" y="187.4">JMS583硬盘盒</text>
<text x="242.9" y="205.2">嘉立创EDA</text>
</g>
<text font-size="4.6" fill="#000080" x="175.6" y="169.6">JMS583_2</text>
<g font-size="3.5">
<text x="223.4" y="148">5V -&gt; 1.0V</text>
<text x="65.9" y="154.4">5V -&gt; 3.3V</text>
</g>
<g font-size="3.5" fill="#000080">
<text x="257.7" y="166.5">2026-08-17</text>
<text x="257.7" y="171.5">2026-07-17</text>
<text x="183.1" y="176.6">输入</text>
<text x="250.4" y="196.7">1</text>
<text x="280.1" y="196.7">3</text>
<text x="179.9" y="204.6">V1.0</text>
<text x="202.2" y="204.6">A4</text>
</g>
<g font-size="3.4">
<text x="305.9" y="35">电源多路复用器（Power MUX，tps2121）,用于切换不同的输入，设置了两种输入源，</text>
<text x="305.9" y="38.8">分别是IN1（优先级较高）:额外的电源输入，IN2：数据传输接口的电源。</text>
<text x="305.9" y="42.6">OVx:设置每个输入源头的过压保护电压。</text>
</g>
<g font-size="2.6" fill="#a00000">
<text x="231.8" y="166.2">更新日期</text>
<text x="120" y="168.8">原理图</text>
<text x="231.8" y="171.3">创建日期</text>
<text x="120" y="176.4">图页</text>
<text x="231.8" y="176.4">物料编码</text>
<text x="120" y="181.5">绘制</text>
<text x="120" y="186.6">审阅</text>
<text x="180.9" y="196.7">版本</text>
<text x="201.2" y="196.7">尺寸</text>
<text x="236.1" y="196.5">页</text>
<text x="263.3" y="196.5">共</text>
</g>
<g font-size="2.3" fill="#000080">
<text x="40.5" y="17.2">GND</text>
<text x="65.5" y="17.7" transform="rotate(-90 65.5 17.7)">GND</text>
<text x="73.5" y="17.2">GND</text>
<text x="286.5" y="35.5" transform="rotate(-90 286.5 35.5)">GND</text>
<text x="239.5" y="38" transform="rotate(-90 239.5 38)">GND</text>
<text x="40.5" y="57.9">GND</text>
<text x="73.5" y="57.9">GND</text>
<text x="116.7" y="57.9">GND GND</text>
<text x="157.3" y="57.9">GND</text>
<text x="178.9" y="57.9">GND</text>
<text x="200.5" y="57.9">GND</text>
<text x="257.3" y="54.5" transform="rotate(-90 257.3 54.5)">GND</text>
<text x="27.8" y="68">GND</text>
<text x="55.7" y="68">GND</text>
<text x="144.6" y="74.4">GND</text>
<text x="204.3" y="101">GND</text>
<text x="27.8" y="103.6">GND</text>
<text x="55.7" y="103.6">GND</text>
<text x="82.4" y="103.6">GND GND</text>
<text x="253.8" y="102.3">GND</text>
<text x="41.7" y="112.5">GND</text>
<text x="216.6" y="135.8" transform="rotate(-90 216.6 135.8)">GND</text>
<text x="135.3" y="140.9" transform="rotate(-90 135.3 140.9)">GND</text>
<text x="54.1" y="147.2" transform="rotate(-90 54.1 147.2)">GND</text>
<text x="184" y="145.5">GND</text>
<text x="257.6" y="145.5">GND</text>
<text x="197.9" y="155.7">GND</text>
<text x="32.8" y="156.9">GND</text>
</g>
<g font-size="2.3" fill="#00f">
<text x="9.2" y="28.6">TX1_N</text>
<text x="9.4" y="26.1">TX1_P</text>
<text x="91.3" y="26.1">RX1_P</text>
<text x="91.3" y="28.6">RX1_N</text>
<text x="30.8" y="38.8">DN</text>
<text x="30.9" y="36.3">DP</text>
<text x="85" y="36.3">DN</text>
<text x="85" y="38.8">DP</text>
<text x="19.2" y="46.4">RX2_N</text>
<text x="102.7" y="46.4">TX2_N</text>
<text x="19.3" y="48.9">RX2_P</text>
<text x="102.7" y="48.9">TX2_P</text>
</g>
<text font-size="2.3" x="142.1" y="102.3">PD诱骗</text>
<g font-size="1.9">
<text x="45.7" y="22.5">A1</text>
<text x="49.1" y="23.8">GND</text>
<text x="57.6" y="19.4" transform="rotate(-90 57.6 19.4)">25</text>
<text x="58.6" y="23.8" transform="rotate(-90 58.6 23.8)">EH</text>
<text x="65.9" y="23.8">GND</text>
<text x="71.1" y="22.5">B12</text>
<text x="45.7" y="27.6">A3</text>
<text x="45.7" y="25.1">A2</text>
<text x="49.1" y="28.9">TX1-</text>
<text x="49.1" y="26.4">TX1+</text>
<text x="65.3" y="26.4">RX1+</text>
<text x="65.8" y="28.9">RX1-</text>
<text x="71.1" y="25.1">B11</text>
<text x="71.1" y="27.6">B10</text>
<text x="111.6" y="29.2">保证设备的正常稳定运行</text>
<text x="45.7" y="35.2">A6</text>
<text x="45.7" y="32.7">A5</text>
<text x="45.7" y="30.2">A4</text>
<text x="49.1" y="34">CC1</text>
<text x="49.1" y="31.4">VBUS</text>
<text x="65" y="31.4">VBUS</text>
<text x="65.2" y="34">SBU2</text>
<text x="71.1" y="30.2">B9</text>
<text x="71.1" y="32.7">B8</text>
<text x="71.1" y="35.2">B7</text>
<text x="111.6" y="31.2">防止：瞬间的大电流冲击</text>
<text x="246.4" y="30.2">1</text>
<text x="246.4" y="32.7">2</text>
<text x="246.4" y="35.2">3</text>
<text x="248.5" y="31.4">OUT</text>
<text x="248.5" y="34">IN2</text>
<text x="255.1" y="31.4">GND</text>
<text x="256.8" y="34">SS</text>
<text x="260.3" y="35.2">10</text>
<text x="260.3" y="32.7">11</text>
<text x="260.3" y="30.2">12</text>
<text x="45.7" y="40.3">A8</text>
<text x="45.7" y="37.8">A7</text>
<text x="49.1" y="41.6">SBU1</text>
<text x="49.1" y="39.1">D-</text>
<text x="49.1" y="36.5">D+</text>
<text x="66.3" y="41.6">CC2</text>
<text x="67.6" y="39.1">D+</text>
<text x="68.1" y="36.5">D-</text>
<text x="71.1" y="37.8">B6</text>
<text x="71.1" y="40.3">B5</text>
<text x="246.4" y="37.8">4</text>
<text x="246.4" y="40.3">5</text>
<text x="248.5" y="36.5">CP2</text>
<text x="248.5" y="39.1">OV2</text>
<text x="248.5" y="41.6">OV1</text>
<text x="255.4" y="41.6">OUT</text>
<text x="256.2" y="36.5">ILM</text>
<text x="256.9" y="39.1">ST</text>
<text x="260.3" y="40.3">8</text>
<text x="260.3" y="37.8">9</text>
<text x="44.7" y="47.9">A11</text>
<text x="44.7" y="45.4">A10</text>
<text x="45.7" y="42.9">A9</text>
<text x="49.1" y="46.7">RX2-</text>
<text x="49.1" y="44.1">VBUS</text>
<text x="65" y="44.1">VBUS</text>
<text x="66" y="46.7">TX2-</text>
<text x="71.1" y="42.9">B4</text>
<text x="71.1" y="45.4">B3</text>
<text x="71.1" y="47.9">B2</text>
<text x="246.4" y="42.9">6</text>
<text x="248.5" y="44.1">PR1</text>
<text x="256.4" y="44.1">IN1</text>
<text x="260.3" y="42.9">7</text>
<text x="44.7" y="50.5">A12</text>
<text x="49.1" y="51.8">GND</text>
<text x="49.1" y="49.2">RX2+</text>
<text x="65.5" y="49.2">TX2+</text>
<text x="65.9" y="51.8">GND</text>
<text x="71.1" y="50.5">B1</text>
<text x="30.5" y="73.3">A1</text>
<text x="33.8" y="74.6">GND</text>
<text x="50.7" y="74.6">GND</text>
<text x="55.9" y="73.3">B12</text>
<text x="30.5" y="83.5">A6</text>
<text x="30.5" y="81">A5</text>
<text x="30.5" y="78.4">A4</text>
<text x="33.8" y="82.2">CC1</text>
<text x="33.8" y="79.7">VBUS</text>
<text x="49.7" y="79.7">VBUS</text>
<text x="49.9" y="82.2">SBU2</text>
<text x="55.9" y="78.4">B9</text>
<text x="55.9" y="81">B8</text>
<text x="55.9" y="83.5">B7</text>
<text x="146.5" y="82.9" transform="rotate(-90 146.5 82.9)">11</text>
<text x="30.5" y="88.6">A8</text>
<text x="30.5" y="86">A7</text>
<text x="33.8" y="89.9">SBU1</text>
<text x="33.8" y="87.3">DN1</text>
<text x="33.8" y="84.8">DP1</text>
<text x="51.1" y="84.8">DN2</text>
<text x="51.1" y="89.9">CC2</text>
<text x="51.2" y="87.3">DP2</text>
<text x="55.9" y="86">B6</text>
<text x="55.9" y="88.6">B5</text>
<text x="130.8" y="84.8">1</text>
<text x="130.8" y="87.3">2</text>
<text x="130.8" y="89.9">3</text>
<text x="132.9" y="86">VHV</text>
<text x="132.9" y="88.6">CFG2/SCL</text>
<text x="147.5" y="87.6" transform="rotate(-90 147.5 87.6)">GND</text>
<text x="151.4" y="88.6">CFG1</text>
<text x="153.7" y="86">PG</text>
<text x="157.5" y="89.9">8</text>
<text x="157.5" y="87.3">9</text>
<text x="157.5" y="84.8">10</text>
<text x="30.5" y="91.1">A9</text>
<text x="33.8" y="92.4">VBUS</text>
<text x="49.7" y="92.4">VBUS</text>
<text x="55.9" y="91.1">B4</text>
<text x="130.8" y="92.4">4</text>
<text x="130.8" y="94.9">5</text>
<text x="132.9" y="91.1">CFG3/SDA</text>
<text x="132.9" y="93.7">DP</text>
<text x="151.3" y="91.1">VBUS</text>
<text x="152.7" y="93.7">CC1</text>
<text x="157.5" y="94.9">6</text>
<text x="157.5" y="92.4">7</text>
<text x="29.5" y="96.2">A12</text>
<text x="33.8" y="97.5">GND</text>
<text x="41.1" y="101" transform="rotate(-90 41.1 101)">EP</text>
<text x="43.6" y="101" transform="rotate(-90 43.6 101)">EP</text>
<text x="46.2" y="101" transform="rotate(-90 46.2 101)">EP</text>
<text x="48.7" y="101" transform="rotate(-90 48.7 101)">EP</text>
<text x="50.7" y="97.5">GND</text>
<text x="55.9" y="96.2">B1</text>
<text x="132.9" y="96.2">DM</text>
<text x="152.7" y="96.2">CC2</text>
<text x="39.8" y="103.1" transform="rotate(-90 39.8 103.1)">1</text>
<text x="42.4" y="103.1" transform="rotate(-90 42.4 103.1)">2</text>
<text x="44.9" y="103.1" transform="rotate(-90 44.9 103.1)">3</text>
<text x="47.5" y="103.1" transform="rotate(-90 47.5 103.1)">4</text>
<text x="73.8" y="131.8">1</text>
<text x="88.3" y="130.2">EP</text>
<text x="92.6" y="131.8">8</text>
<text x="92.6" y="129.2">9</text>
<text x="223.5" y="130.5">4</text>
<text x="225.6" y="131.8">LX</text>
<text x="233.3" y="131.8">VIN</text>
<text x="237.5" y="130.5">3</text>
<text x="73.8" y="134.3">2</text>
<text x="73.8" y="136.8">3</text>
<text x="76.6" y="132.8">BS</text>
<text x="76.6" y="135.3">IN</text>
<text x="76.6" y="137.9">SW</text>
<text x="85.2" y="137.9">COMP</text>
<text x="88.2" y="135.3">EN</text>
<text x="88.3" y="132.8">SS</text>
<text x="92.6" y="136.8">6</text>
<text x="92.6" y="134.3">7</text>
<text x="223.5" y="133">5</text>
<text x="223.5" y="135.6">6</text>
<text x="225.6" y="134.3">GND</text>
<text x="225.6" y="136.8">FB</text>
<text x="233.7" y="136.8">NC</text>
<text x="233.8" y="134.3">EN</text>
<text x="237.5" y="135.6">1</text>
<text x="237.5" y="133">2</text>
<text x="73.8" y="139.4">4</text>
<text x="76.6" y="140.4">GND</text>
<text x="88.4" y="140.4">FB</text>
<text x="92.6" y="139.4">5</text>
</g>
<g font-size="1.9" fill="#000080">
<text x="134.5" y="22.1">VBUS</text>
<text x="142.1" y="23.6">F1</text>
<text x="27.8" y="27.4">C2</text>
<text x="27.8" y="24.8">C1</text>
<text x="247.5" y="27.4">U1</text>
<text x="37.3" y="32.9" transform="rotate(-90 37.3 32.9)">VBUS</text>
<text x="81.7" y="32.9" transform="rotate(-90 81.7 32.9)">VBUS</text>
<text x="153.5" y="32.5">D1</text>
<text x="159.9" y="35">C4</text>
<text x="166.2" y="35">C5</text>
<text x="184" y="35">R1</text>
<text x="205.6" y="35">R2</text>
<text x="264" y="35">R3</text>
<text x="265.3" y="31.2">C3</text>
<text x="264" y="37.5">R4</text>
<text x="37.3" y="45.6" transform="rotate(-90 37.3 45.6)">VBUS</text>
<text x="81.7" y="45.6" transform="rotate(-90 81.7 45.6)">VBUS</text>
<text x="82.4" y="47.7">C9</text>
<text x="82.4" y="45.2">C6</text>
<text x="119.3" y="42.6">C7</text>
<text x="125.6" y="42.6">C8</text>
<text x="184" y="45.2">R5</text>
<text x="205.6" y="45.2">R6</text>
<text x="238.6" y="49">R7</text>
<text x="238.6" y="51.5">R8</text>
<text x="48.1" y="55.3">USB1</text>
<text x="41.8" y="68">USB2</text>
<text x="107.8" y="75.6">R9</text>
<text x="190.4" y="74.4">F2</text>
<text x="107.8" y="78.2">R10</text>
<text x="129.4" y="79.5">C10</text>
<text x="200.5" y="80.7">D2</text>
<text x="206.9" y="83.3">C11</text>
<text x="213.2" y="83.3">C12</text>
<text x="238.6" y="83.3">C13</text>
<text x="243.7" y="83.3">C14</text>
<text x="248.8" y="83.3">C15</text>
<text x="264" y="83.3">C16</text>
<text x="269.1" y="83.3">C17</text>
<text x="274.2" y="82">C18</text>
<text x="85" y="88.3">C19</text>
<text x="91.3" y="88.3">C20</text>
<text x="161.2" y="87.1">R11</text>
<text x="132" y="99.8">U2</text>
<text x="184.9" y="124.9">1V0</text>
<text x="51.9" y="131.5">C21</text>
<text x="76.1" y="126.4">U3</text>
<text x="98.9" y="130.3">C22</text>
<text x="185.3" y="130.3">C23</text>
<text x="192.9" y="131.5">C24</text>
<text x="201.8" y="130.3">R13</text>
<text x="208.2" y="126.4">L1</text>
<text x="208.2" y="131.5">C25</text>
<text x="224.7" y="127.7">U4</text>
<text x="243.7" y="131.5">R14</text>
<text x="253.9" y="130.3">C26</text>
<text x="261.5" y="131.5">C27</text>
<text x="33.8" y="133.8">3V3</text>
<text x="39.2" y="135.3">L2</text>
<text x="59.6" y="137.9">C28</text>
<text x="63.4" y="137.9">C29</text>
<text x="67.2" y="137.9">C30</text>
<text x="98.9" y="137.9">C31</text>
<text x="105.3" y="134.1">R12</text>
<text x="31.6" y="143">C32</text>
<text x="39.2" y="143">C33</text>
<text x="109.1" y="140.4">R15</text>
<text x="201.8" y="140.4">R16</text>
<text x="88.8" y="146.8">R17</text>
<text x="102.7" y="146.8">R18</text>
</g>
<g font-size="1.9" fill="#00f">
<text x="34.2" y="27.4">100nF</text>
<text x="34.2" y="24.8">100nF</text>
<text x="137" y="28.7">SMD1812-300-12</text>
<text x="251.3" y="27.4">TPS2121RUXR</text>
<text x="24" y="32.5">CC1</text>
<text x="271.7" y="31.2">100nF</text>
<text x="272.9" y="35">29.8k</text>
<text x="90" y="40.1">CC2</text>
<text x="118.8" y="39.2" transform="rotate(-90 118.8 39.2)">CC1</text>
<text x="125.2" y="39.2" transform="rotate(-90 125.2 39.2)">CC2</text>
<text x="159.9" y="40.1">22uF</text>
<text x="166.2" y="40.1">10uF</text>
<text x="184" y="37.5">20k</text>
<text x="205.6" y="37.5">20k</text>
<text x="272.9" y="37.5">100k</text>
<text x="280.5" y="37.5">PR1</text>
<text x="88.8" y="47.7">100nF</text>
<text x="88.8" y="45.2">100nF</text>
<text x="148.5" y="45.2">SMF5.0CA</text>
<text x="184" y="47.7">5k</text>
<text x="205.6" y="47.7">5k</text>
<text x="239.9" y="45.2">PR1</text>
<text x="247.5" y="49">10k</text>
<text x="248.8" y="51.5">5k</text>
<text x="48.1" y="57.9">TYPE-C 24P QCHT</text>
<text x="38" y="71.8">KH-TYPE-C-16P</text>
<text x="118" y="75.6">2k</text>
<text x="118" y="78.2">2k</text>
<text x="137" y="79.5">1uF</text>
<text x="185.3" y="79.5">SMD1812-300-12</text>
<text x="168.8" y="87.1">100k</text>
<text x="206.9" y="88.3">22uF</text>
<text x="213.2" y="88.3">10uF</text>
<text x="238.6" y="88.3">22uF</text>
<text x="243.7" y="88.3">10uF</text>
<text x="248.8" y="88.3">100nF</text>
<text x="264" y="88.3">22uF</text>
<text x="269.1" y="88.3">10uF</text>
<text x="274.2" y="88.3">100nF</text>
<text x="195.5" y="92.2">SMF5.0CA</text>
<text x="132" y="101.8">CH224A</text>
<text x="79.9" y="126.4">AP2953AS8PRG</text>
<text x="104" y="130.3">100nF</text>
<text x="213.2" y="126.4">2.2uH</text>
<text x="43.1" y="135.3">10uH</text>
<text x="51.9" y="134.1">10nF</text>
<text x="104" y="137.9">3.9nF</text>
<text x="114.2" y="134.1">100k</text>
<text x="185.3" y="136.6">100nF</text>
<text x="192.9" y="136.6">10uF</text>
<text x="201.8" y="136.6">91k</text>
<text x="242.4" y="136.6">100k</text>
<text x="253.9" y="136.6">100nF</text>
<text x="261.5" y="136.6">10uF</text>
<text x="57" y="143">10uF 10uF</text>
<text x="67.2" y="143">100nF</text>
<text x="118" y="140.4">6.8k</text>
<text x="222.1" y="140.4">AP3428DNTR-G1</text>
<text x="31.6" y="148">22uF</text>
<text x="39.2" y="148">22uF</text>
<text x="200.5" y="148">120k</text>
<text x="88.8" y="151.8">26.1k</text>
<text x="102.7" y="151.8">10k</text>
</g>
<g font-size="1.8" fill="#000080">
<text x="162.3" y="22">VBUS_IN</text>
<text x="199.2" y="27.1">VBUS_IN</text>
<text x="234.7" y="29.6">VBUS_IN</text>
<text x="271.6" y="71.6">5V_IN</text>
<text x="257.7" y="124.9">5V_IN</text>
<text x="60.8" y="131.2">5V_IN</text>
<text x="123.6" y="137" transform="rotate(-90 123.6 137)">5V_IN</text>
</g>
<g font-size="1.8" fill="#00f">
<text x="175.8" y="27.4">PD_VBUS_IN</text>
<text x="239.4" y="24.8">VBUS_FINAL</text>
<text x="192.9" y="41.1">TPS_OV1</text>
<text x="214.5" y="41.1">TPS_OV2</text>
<text x="225.3" y="41.1">TPS_OV1</text>
<text x="225.3" y="38.5">TPS_OV2</text>
<text x="269.9" y="41.3">VBUS_FINAL</text>
<text x="119.3" y="47.7">330pF</text>
<text x="125.6" y="47.7">330pF</text>
<text x="269.8" y="46.4">PD_VBUS_IN</text>
<text x="102.3" y="71.8">PD_VBUS</text>
<text x="233" y="71.8">VBUS_FINAL</text>
<text x="21" y="75.6">PD_VBUS</text>
<text x="57.8" y="75.6">PD_VBUS</text>
<text x="85.5" y="73.5" transform="rotate(-90 85.5 73.5)">PD_CC1</text>
<text x="91.9" y="73.5" transform="rotate(-90 91.9 73.5)">PD_CC2</text>
<text x="179.7" y="73.1">PD_VBUS</text>
<text x="210.1" y="73.1">PD_VBUS_IN</text>
<text x="11.7" y="81.7">PD_CC1</text>
<text x="13" y="84.3">PD_D+</text>
<text x="13.4" y="86.8">PD_D-</text>
<text x="69.7" y="89.3">PD_CC2</text>
<text x="69.7" y="84.3">PD_D-</text>
<text x="69.7" y="86.8">PD_D+</text>
<text x="21" y="95.4">PD_VBUS</text>
<text x="57.8" y="95.4">PD_VBUS</text>
<text x="85" y="93.4">330pF</text>
<text x="91.3" y="93.4">330pF</text>
<text x="112" y="93.1">PD_D+</text>
<text x="112.5" y="95.7">PD_D-</text>
<text x="171.3" y="95.7">PD_CC2</text>
<text x="171.3" y="93.1">PD_CC1</text>
<text x="208.2" y="136.6">22pF</text>
</g>
<text font-size="1.6" fill="#000080" x="252.6" y="73.1">FB1</text>
<g font-size=".9">
<text x="269.1" y="26.4">ILM引脚的电阻用于显示输出的电流，</text>
<text x="269.1" y="27.4">电阻44.2K对应（2A， 3A）</text>
<text x="274.2" y="38.8">连接到pr1防止输入切换时震荡</text>
<text x="77.3" y="51.5">A 100 nF capacitor should be connected between this pin and USB connector</text>
<text x="177.7" y="59.4">设置输入源1的过压保护</text>
<text x="199.3" y="59.1">设置输入源2的过压保护</text>
<text x="236.1" y="55.3">设置优先监视器的电压，要大于Vref(1.06V),使其处于VREF态</text>
<text x="177.7" y="60.4">大概是5.3V的电压限制</text>
<text x="111.6" y="82">限流电阻</text>
</g>
<text font-size=".9" fill="#00f" x="252.6" y="75.6">BLM21PG300SN1D</text>
</svg>
